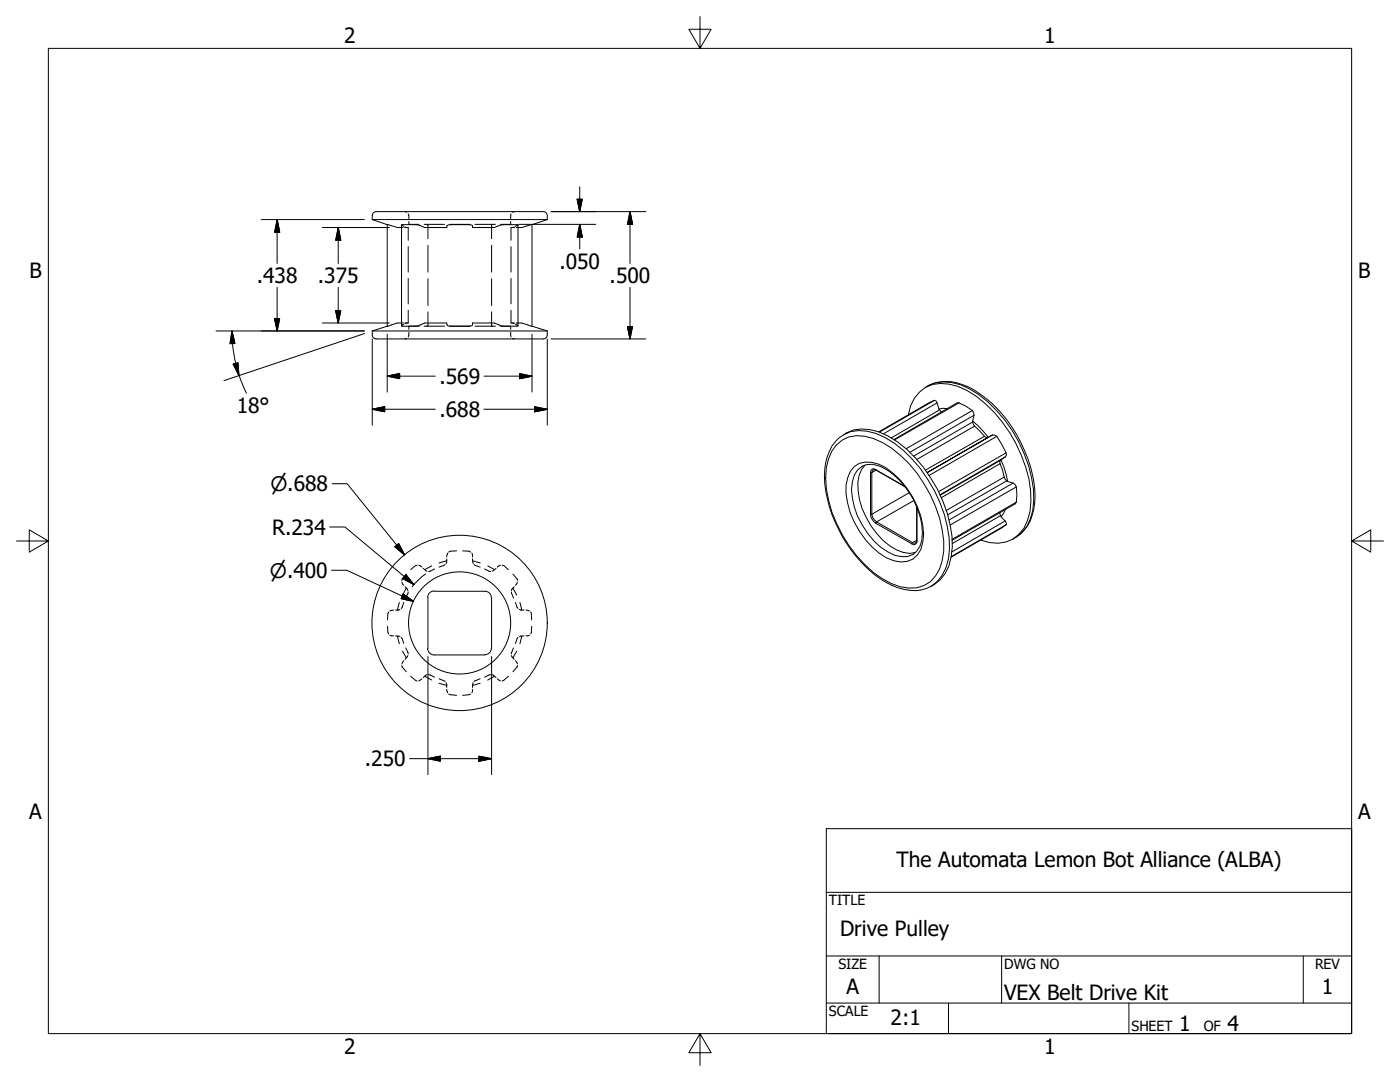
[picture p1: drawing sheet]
<svg xmlns="http://www.w3.org/2000/svg" width="279mm" height="216mm" viewBox="0 0 279 216" stroke-linecap="round" stroke-linejoin="round" font-family="sans-serif">
<!-- layer: Hidden (ANSI) -->
<g fill="none" stroke="#000" stroke-width=".2">
<path d="M80.1 44.9l.1 .1M80.1 45.4h.4M80.3 45l.3 .1M80.8 42.2l.4 .2M80.8 45.4h.4M80.8 45.3l.3 .1M81.2 45.4h.1M81.4 45.4l.1 2.5M81.5 49.2v5.1M81.5 55.6v5M81.5 42.7l.1 .9M81.6 44.2v.6h2"/>
<path d="M84.6 44.8h4.1M85.2 44.8h.1M85.3 44.9l.1 2.7M85.4 49v5.3M85.4 55.6v5.4M89.7 44.8h4.1M94.8 44.8h4.1M98.1 44.9v2.7M98.1 49v5.3M98.1 55.6v5.4M98.3 44.8h-.1M101.9 44.2v.6h-2"/>
<path d="M102 42.7l-.1 .9M102 49.2v5.1M102 55.6v5M102 45.4v2.5M102.1 45.4h.1M102.3 45.4h.4M102.6 45.3l-.2 .1M102.7 42.2l-.4 .2M103 45.4h.4M103.3 45l-.4 .1M103.4 44.9l-.1 .1M80.1 64.5h.4"/>
<path d="M80.2 65h-.1M80.6 64.7l-.3 .2M80.8 64.5h.4M81.1 64.5l-.3 .1M81.2 67.6h-.4M81.2 64.5h.1M81.5 61.9l-.1 2.6M81.6 66.3l-.1 .9M83.6 65.1h-2v.6M84.6 65.1h4.1M85.4 62.2l-.1 2.8M89.7 65.1h4.1"/>
<path d="M94.8 65.1h4.1M98.1 62.2v2.8M99.9 65.1h2v.6M101.9 66.3l.1 .9M102 61.9v2.6M102.1 64.5h.1M102.3 64.5h.4M102.3 67.6h.4M102.4 64.5l.2 .1M102.9 64.7l.4 .2M103 64.5h.4M103.3 65h.1"/>
<path d="M80.2 116.1l.4 .7M80.8 117.1l.4 .3M81.1 117.3l-.8 1.4M81.1 114.6l-.8 .9-.1 .3M81.2 117.5l.2 .4M81.5 118.1l-.5 1.2M83.2 112.8h-.3l-.9 .9M83.6 112.8l.6 .4M84.5 113.4l.3 .3M84.8 113.7h.1M84.9 113.8l.3 .2M86.2 112.9l-1.4 .8"/>
<path d="M86.7 113.5l-1.2 .5M88.8 112.6l-1.2 .6M89.2 111.9l-1.6 .4M89.2 112.1l-.2 .4M89.2 111.5v.5M89.3 110.4l-.1 .7M91.1 109.9l-1.2 .1-.4 .2M92.3 109.9l1.3 .1 .3 .2M94.2 110.4l.1 .7M94.3 111.5v.5M94.3 111.9l1.5 .4M94.4 112.1v.4"/>
<path d="M94.6 112.6l1.2 .6M96.7 113.5l1.2 .5M97.3 112.9l1.4 .8M98.6 113.8l-.4 .2M98.7 113.7h-.1M99 113.4l-.3 .3M99.9 112.8l-.6 .4M100.2 112.8h.3l1 .9M102 118.1l.5 1.2M102.2 117.5l-.2 .4M102.4 117.3l.7 1.4M102.4 114.6l.9 1.2"/>
<path d="M102.6 117.1l-.3 .3M103.3 116.1l-.4 .7M77.3 125l.1 1.2 .2 .3M77.6 122.1l-.2 .3-.1 1.3M77.8 126.7l.7 .2M78.5 121.7l-.7 .2M78.9 121.7h.5M78.9 126.9h.4M79.3 126.9l.4 1.6M79.3 126.9h.1M79.4 126.9l.4 .1M79.7 120.2l-.4 1.5"/>
<path d="M79.8 121.6l-.4 .1M80.1 127.2l.5 1.2M80.2 132.8l.1 .3 .8 .9M80.3 129.9l.8 1.4M80.6 120.2l-.5 1.2M80.6 131.8l-.4 .7M81 129.3l.5 1.2M81.1 131.3l-.3 .3M81.2 131.2l-.1 .1M81.4 130.8l-.2 .3M82 134.9l1.2 1M84.2 135.4l-.6 .5"/>
<path d="M84.8 134.9l1.4 .8M84.8 134.9l-.3 .3M84.8 134.9h.1M85.2 134.6l-.3 .2M85.5 134.6l1.2 .5M87.6 135.4l1.2 .6M87.6 136.3l1.6 .5M89 136.2l.2 .4M89.2 137.5l.1 .7M89.2 136.7v.5M89.5 138.5l1.6 .2M93.9 138.5l-1.6 .2"/>
<path d="M94.3 137.5l-.1 .7M94.3 136.7v.5M94.4 136.2v.4M95.8 136.3l-1.5 .5M95.8 135.4l-1.2 .6M97.9 134.6l-1.2 .5M98.2 134.6l.4 .2M98.6 134.9h.1M98.7 134.9l-1.4 .8M98.7 134.9l.3 .3M99.3 135.4l.6 .5M101.5 134.9l-1.3 1"/>
<path d="M102 130.8l.2 .3M102.3 131.2l.1 .1M102.4 131.3l.2 .3M102.5 129.3l-.5 1.2M102.9 131.8l.4 .7M102.9 120.2l.5 1.2M103.1 129.9l-.7 1.4M103.3 132.8l-.9 1.2M103.4 127.2l-.5 1.2M103.6 121.6l.4 .1M103.8 120.2l.3 1.5M104 126.9l-.4 .1"/>
<path d="M104.1 121.7h.5M104.1 126.9h.1M104.1 126.9l-.3 1.6M104.6 126.9h-.5M105 121.7l.7 .2M105.7 126.7l-.7 .2M105.9 122.1l.2 1.6M106.1 125l-.2 1.5"/>
</g>
<!-- layer: Visible (ANSI) -->
<g fill="none" stroke="#000" stroke-width=".2">
<path d="M74.3 43.8h34.9M74.3 43.8l3 1M74.3 43.1v.7M75.1 42.2h33.3a.79 .79 0 0 1 .8 .8M75.1 42.2a.79 .79 0 0 0-.8 .8M77.3 44.8l2 .6h.8M77.3 44.8v20.3M80.1 44.9l.2-.1a6.7 6.7 0 0 1 4.5 .6h4.4v-.4l.7-.2 4.2 .1 .2 .1v.4h4.4a6.7 6.7 0 0 1 4.5-.6l.2 .1v20.1l-.2 .1-3.2-.1-1.3-.5h-4.4v.3l-.2 .2-.5 .1-4.2-.1-.2-.5h-4.4l-1.4 .5-.5 .1-2.8-.1zM106.2 44.8l-2.1 .6h-.7M106.2 44.8v20.3M109.2 43.8l-3 1M109.2 43.1v.7"/>
<path d="M74.3 66v.8a.79 .79 0 0 0 .8 .8M74.3 66h34.9M77.3 65.1l-3 .9M80.1 64.5h-.8l-2 .6M103.4 64.5h.7l2.1 .6M106.2 65.1l3 .9M109.2 66v.8a.79 .79 0 0 1-.8 .8h-33.3M185.2 77l-.5 .3M186.5 79.9l-1 .4-10.1 5.9M168.4 86.7a6.3 6.3 0 0 1 5.2-1 16 16 0 0 1 9 5.6 27.1 27.1 0 0 1 7.5 17.9 8.9 8.9 0 0 1-3.7 7.4l-.5 .4M181.3 82.7a6.7 6.7 0 0 1 8.1-6.1 14.5 14.5 0 0 1 7.2 3.9 28.3 28.3 0 0 1 9.1 17.4 12.1 12.1 0 0 1-1.4 7.5 6.7 6.7 0 0 1-8.6 2.4M187 80.4l.4 1.2"/>
<path d="M187.4 81.6l.5 .6M189 81.5l-1.6 .1M191.4 80.4l1.3 .6 1.4 .9M194.1 84l1.1 1 2 2.2M194.1 84v.2M194.4 82.9l-.3 1.1M194.5 85l2 2.1M197.2 87.2l-.1 .1M198.1 86.8l-.9 .4M198.9 87.1l1.9 3.3M199.6 92.5l.8 2.7M199.8 91.8l.5 1.4 .8 2.9"/>
<path d="M199.8 91.8h-.1M200.6 91.2l-.8 .6M200.9 95.9l.2 .2M201.1 96.1l1.1 .3M202.8 97.2l.1 1.5-.1 1.5M85.4 119.3v10.1M86.6 117.9a1.3 1.3 0 0 0-1.3 1.3M86.7 118h10.1M96.8 118a1.24 1.24 0 0 1 1.2 1.2M98.1 119.3v10.1M199.7 102.9l.1 .2M200.7 101.7l-.9 1.4 .8 .8"/>
<path d="M200.8 104.7l-11 6.5M202.7 107.3l-.6 .3M85.3 129.4a1.3 1.3 0 0 0 1.3 1.3h10.2M98 129.4a1.24 1.24 0 0 1-1.2 1.2"/>
<circle cx="91.7" cy="124.3" r="17.5"/>
<circle cx="91.7" cy="124.3" r="10.2"/>
</g>
<!-- layer: Visible Narrow (ANSI) -->
<g fill="none" stroke="#000" stroke-width=".2">
<path d="M185.2 77a8.9 8.9 0 0 1 8 .2 26.4 26.4 0 0 1 13.1 18.8 13.3 13.3 0 0 1-1.3 9l-1.4 1.6-.9 .7a7.4 7.4 0 0 0 3.4-5.5 23.9 23.9 0 0 0-4-15.8 22.9 22.9 0 0 0-10.4-9.2 8.1 8.1 0 0 0-6.5 .2zM166.8 88.1a6.5 6.5 0 0 1 6.2-2.1 16 16 0 0 1 9.1 5.6 27.1 27.1 0 0 1 7.4 17.9 8.9 8.9 0 0 1-3.6 7.5 7.9 7.9 0 0 1-6.7 .3 22.9 22.9 0 0 1-11.9-11.8 23.5 23.5 0 0 1-2.7-11.8 10.2 10.2 0 0 1 2.2-5.6zM166.9 88.8a5.8 5.8 0 0 1 5.7-1.7 14.7 14.7 0 0 1 7.1 3.8 26.7 26.7 0 0 1 8.6 17 11.1 11.1 0 0 1-1.6 7 6.1 6.1 0 0 1-7 2.2 19.3 19.3 0 0 1-10.3-8.3 23.6 23.6 0 0 1-4.5-15.5l.5-1.7 .6-1.6zM170.5 93.1a4.8 4.8 0 0 1 5-.5 16.9 16.9 0 0 1 8.8 14l-.2 1.7a4.2 4.2 0 0 1-5.7 3.6 12.9 12.9 0 0 1-6.9-5.9 15.4 15.4 0 0 1-2.7-9.2l.4-1.4 .5-1.3zM171.1 93.8a4.3 4.3 0 0 1 5.6-.2 16.2 16.2 0 0 1 7.4 12.7 5.2 5.2 0 0 1-1.9 4.3 5.1 5.1 0 0 1-5-.5 16 16 0 0 1-7.3-12.4l.2-1.6 .4-1.3zM172.7 92.8a6 6 0 0 0-1.4 5.1 15.6 15.6 0 0 0 7.6 11.8l1.4 .5 1.3 .2 1.2-.2M173.7 94.3v8.3M174.8 93.7l-.4-.2-.3 .1-.3 .3-.1 .4M174.8 93.7v.1M174.8 93.7l5.7 3.3M174.8 93.8l-.5-.1-.3 .6h-.3M174.8 93.8l5.9 3.4"/>
<path d="M174.9 93.8l-.9 .5v8.3M175.5 86.2l11-6.3 .3 .1 .2 .4-10.7 6.2M178.4 87.7l12.6-7.3h.4l-12.8 7.4M180.8 89.5l13.3-7.6 .2 .5 .1 .5-12.8 7.3M181.5 98.3l-7.5 4.3M182.4 91l11.7-6.8 .4 .8-11.6 6.7M182.4 99.9l-7.5 4.2 7.2 4.2M184.7 93.8l11.8-6.7 .3 .2h.3l-12.1 7 13.1-7.5h.4l.4 .3-13.5 7.8M187.3 98.1l13.5-7.7 .1 .5-.3 .3-13 7.5M187.5 81.8l-9.6 5.6M187.6 98.8l12.1-7-.2 .3 .1 .4-11.8 6.8M173.7 102.6h.3"/>
<path d="M173.7 102.6a2.41 2.41 0 0 0 1.1 1.8M174 102.6l.1 .6 .8 .9-.1 .3M174.8 104.4l7.2 4.1M182.1 108.3l-.1 .2M182.9 107.9l-.1 .4h-.7M182.9 107.9h.1M182.9 101.2v6.7M182.9 107.8l-.8 .5M183 107.9l-.1 .4-.2 .3-.3 .1-.4-.2M183 101.3v6.6M188.8 101.9l11.6-6.7 .5 .7-11.8 6.8M189.4 103.8l12.8-7.4 .4 .3 .2 .5-13.2 7.6"/>
<path d="M190 110.1l10.6-6.2 .3 .5-.1 .3-10.9 6.4M190 107.6l12.8-7.4-.2 .3-12.6 7.3M199.5 102.3l.2 .6-9.6 5.6"/>
</g>
<!-- layer: Border (ANSI) -->
<path d="M9.7 9.7h260v196.5h-260zM139.7 3.3v6.4l-2.2-3.9h4.4l-2.2 3.9M3.3 107.9h6.4l-3.9-2.2v4.5l3.9-2.3M269.7 107.9l3.9 2.3v-4.5l-3.9 2.2h6.4M139.7 206.2l2.2 3.9h-4.4l2.2-3.9v6.4" fill="none" stroke="#000" stroke-width=".2"/>
<!-- layer: Title (ANSI) -->
<path d="M164.9 178.1h104.8M164.9 190.8h104.8M175.5 190.8v9.4M199.9 190.8v9.4M260.1 190.8v9.4M164.9 206.2v-40.8h104.8v40.8h-104.3M164.9 200.2h104.8M189.3 200.2v6M225.3 200.2v6" fill="none" stroke="#000" stroke-width=".2"/>
<!-- layer: Dimension (ANSI) -->
<g fill="none" stroke="#000" stroke-width=".2">
<path d="M115.2 39.8h1l-.5 2.4zM115.7 37.3v4.9M52.1 43.8h20.6M55.3 43.8l.5 2.6h-1zM55.3 43.8v8.8M55.3 57.3v8.7M64.3 45.4h13.4M67.5 45.4l.5 2.5h-1zM67.5 45.4v7.2M67.5 57.3v7.2M103.5 44.8h15.4M110 42.2h18.9"/>
<path d="M115.7 44.8l.5 2.5h-1zM115.7 44.8v4.9M125.7 42.2l.5 2.6h-1zM125.7 42.2v10.4M125.7 57.3v10.3M43.1 66h29.6M46.3 66l.6 2.5-1 .1zM46.3 66l.1 2.6M46.4 68.6l.4 2.8 .9 3.5M46.5 72.6l1-.2 .2 2.5zM47.7 74.9l1.5 3.6M54.8 63.6h1l-.5 2.4z"/>
<path d="M64.3 64.5h13.4M67 62h1l-.5 2.5zM72.8 66.5l-28.1 9.4M74.3 67.6v17.2M77.3 75.1l2.5-.6v1.1zM77.3 75.1h9.6M77.3 66.7v11.5M96.6 75.1h9.6M103.7 74.5l2.5 .6-2.5 .5zM106.2 66.7v11.5M109.2 67.6v17.2M110 67.6h18.9"/>
<path d="M125.2 65.2h1l-.5 2.4zM66.3 96.5h3l11.5 14.2M74.3 81.7l2.5-.5v1zM74.3 81.7h12.6M96.6 81.7h12.6M106.7 81.2l2.5 .5-2.5 .5zM65.8 105.2h3l13.8 11.4M66.2 113.8h3l13.3 6.2M78.8 109.1l.8-.6 1.2 2.2zM80.5 118.5l2 1.5-2.4-.6zM81 114.7l1.6 1.9-2.2-1.2zM84.9 114.5l-1.4 1.2-1.3 1.4"/>
<path d="M85.4 131v23.6M98.1 131v23.6M81.7 151.4h16.4M85.4 151.4l2.5-.5v1zM95.6 150.9l2.5 .5-2.5 .5z"/>
</g>
<g fill="#000" stroke="#000" stroke-width=".2">
<path d="M115.2 39.8l.5 2.4zM115.2 39.8h1l-.5 2.4zM55.3 43.8l.5 2.6zM55.3 43.8l.5 2.6h-1zM67.5 45.4l.5 2.5zM67.5 45.4l.5 2.5h-1zM115.7 44.8l.5 2.5zM115.7 44.8l.5 2.5h-1zM125.7 42.2l.5 2.6zM125.7 42.2l.5 2.6h-1zM46.5 72.6l1.2 2.3zM46.5 72.6l1-.2 .2 2.5z"/>
<path d="M46.3 66l.6 2.5zM46.3 66l.6 2.5-1 .1zM54.8 63.6l.5 2.4zM54.8 63.6h1l-.5 2.4zM67 62l.5 2.5zM67 62h1l-.5 2.5zM77.3 75.1l2.5-.6zM77.3 75.1l2.5-.6v1.1zM103.7 75.6l2.5-.5zM103.7 74.5l2.5 .6-2.5 .5zM125.2 65.2l.5 2.4zM125.2 65.2h1l-.5 2.4z"/>
<path d="M74.3 81.7l2.5-.5zM74.3 81.7l2.5-.5v1zM106.7 82.2l2.5-.5zM106.7 81.2l2.5 .5-2.5 .5zM78.8 109.1l2 1.6zM78.8 109.1l.8-.6 1.2 2.2zM80.1 119.4l2.4 .6zM80.5 118.5l2 1.5-2.4-.6zM80.4 115.4l2.2 1.2zM81 114.7l1.6 1.9-2.2-1.2zM85.4 151.4l2.5-.5zM85.4 151.4l2.5-.5v1z"/>
<path d="M95.6 151.9l2.5-.5zM95.6 150.9l2.5 .5-2.5 .5z"/>
</g>
<g font-size="4.2">
<text x="68.7" y="8.6">2</text>
<text x="208.4" y="8.6">1</text>
<text x="111.6" y="53.6">.050</text>
<text x="5.9" y="55.5">B</text>
<text x="51.2" y="56.5">.438</text>
<text x="63.4" y="56.5">.375</text>
<text x="121.7" y="56.5">.500</text>
<text x="271.1" y="55.5">B</text>
<text x="87.7" y="76.6">.569</text>
<text x="47.2" y="82.4">18°</text>
<text x="87.7" y="83.2">.688</text>
<text x="54.3" y="106.7">R.234</text>
<text x="72.8" y="152.9">.250</text>
<text x="5.8" y="163.4">A</text>
<text x="271" y="163.4">A</text>
<text x="178.9" y="172.9">The Automata Lemon Bot Alliance (ALBA)</text>
<text x="167.7" y="186.7">Drive Pulley</text>
<text x="168.9" y="198.2">A</text>
<text x="200.4" y="199.6">VEX Belt Drive Kit</text>
<text x="263.8" y="198.2">1</text>
<text x="177.7" y="204.5">2:1</text>
<text x="235.3" y="205.7">1</text>
<text x="245" y="205.7">4</text>
<text x="68.7" y="210.3">2</text>
<text x="208.4" y="210.3">1</text>
</g>
<g font-size="4">
<text x="54" y="98">⌀.688</text>
<text x="53.8" y="115.3">⌀.400</text>
</g>
<g font-size="2.8">
<text x="165.4" y="180.6">TITLE</text>
<text x="167.3" y="193.4">SIZE</text>
<text x="200.4" y="193.4">DWG NO</text>
<text x="262.4" y="193.3">REV</text>
<text x="165.4" y="202.8">SCALE</text>
<text x="225.8" y="205.7">SHEET</text>
<text x="240.2" y="205.7">OF</text>
</g>
</svg>
